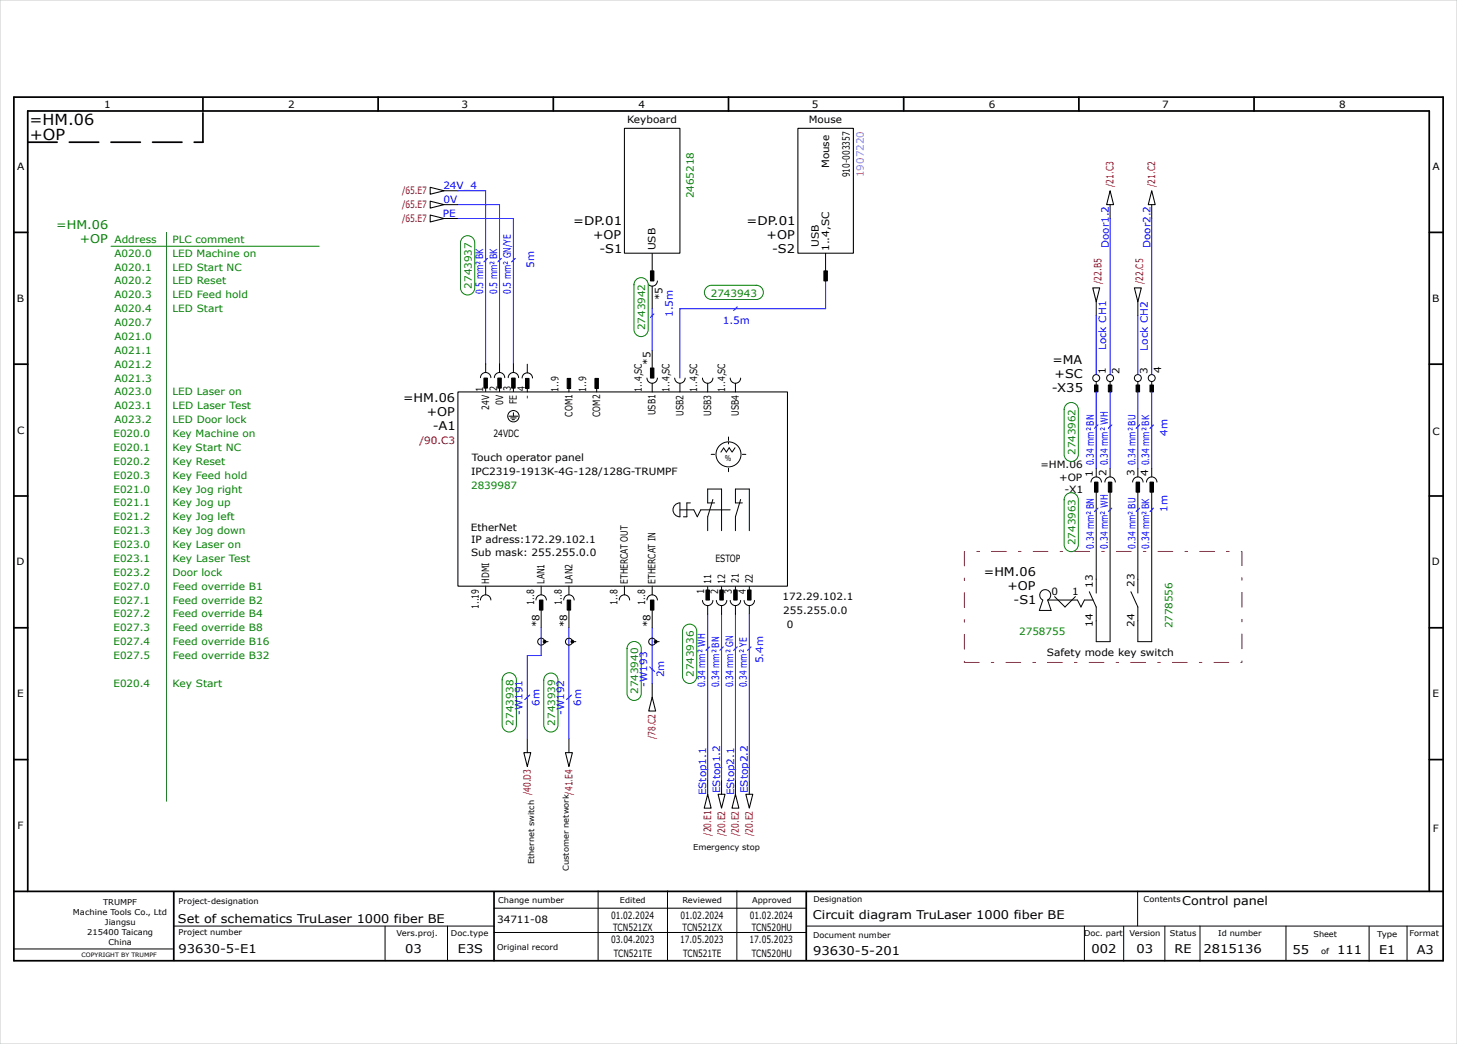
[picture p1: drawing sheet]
<svg xmlns="http://www.w3.org/2000/svg" width="420mm" height="301mm" viewBox="0 0 420 301" stroke-linecap="round" stroke-linejoin="round" font-family="sans-serif">
<g fill="none" stroke="#000" stroke-width=".5">
<path d="M4 28h412v249h-412zM58.5 28.2v3.8M109 28v4M159.5 28v4M210 28v4M260.5 28v4M311 28v4M361.5 28v4M4 67h4M412 67h4M4 105h4M412 105h4"/>
<path d="M4 143h4M412 143h4M4 181h4M412 181h4M4 219h4M412 219h4M4 257h412M8 257v-225h404v225M50.1 257.1v19.8M142.4 257.2v19.8M232.4 257.1v19.7"/>
</g>
<g fill="none" stroke="#000" stroke-width=".29">
<path d="M128 55h4M128 59h4M320 59v4M332 59v4M128 63h4M188 73.1v5M238 73v5.4M186.5 81a1.5 1.5 0 0 0 1.5 1.5 1.5 1.5 0 0 0 1.5-1.5M188 82.5v6.5M316 87v4M328 87v4M138.5 108.9a1.5 1.5 0 0 1 1.5-1.5 1.5 1.5 0 0 1 1.5 1.5"/>
<path d="M140 104.9v2.5M140 111.9v1M142.5 108.9a1.5 1.5 0 0 1 1.5-1.5 1.5 1.5 0 0 1 1.5 1.5M144 104.9v2.5M144 111.9v1M146.5 108.9a1.5 1.5 0 0 1 1.5-1.5 1.5 1.5 0 0 1 1.5 1.5M146.7 120h2.6M148 104.9v2.5M148 111.9v1M148 119v.9M150.5 109a1.5 1.5 0 0 1 1.5-1.5 1.5 1.5 0 0 1 1.5 1.5M152 105v2.5"/>
<path d="M152 112v1M164 112v1M172 112v1M186.5 109a1.5 1.5 0 0 0 1.5 1.5 1.5 1.5 0 0 0 1.5-1.5M188 101v5M188 110.5v2.5M194.5 109a1.5 1.5 0 0 0 1.5 1.5 1.5 1.5 0 0 0 1.5-1.5M196 110.5v2.5M202.5 109a1.5 1.5 0 0 0 1.5 1.5 1.5 1.5 0 0 0 1.5-1.5M204 110.5v2.5M210.5 109a1.5 1.5 0 0 0 1.5 1.5 1.5 1.5 0 0 0 1.5-1.5M212 110.5v2.5"/>
<path d="M316 110v2M320 110v2M328 110v2M332 110v2M147.2 120.5h1.6M147.6 121h.7M205 131h1M207.8 130.4l.8-1.2 .8 1.2M209.4 130.3l.8-1.2 .8 1.2M210 126v1M210 127.5v.5M210 135v1"/>
<path d="M211.9 129.1l-.8 1.2M214 131h1M314.5 139a1.5 1.5 0 0 1 1.5-1.5 1.5 1.5 0 0 1 1.5 1.5M316 135v2.5M318.5 139a1.5 1.5 0 0 1 1.5-1.5 1.5 1.5 0 0 1 1.5 1.5M320 135v2.5M326.5 139a1.5 1.5 0 0 1 1.5-1.5 1.5 1.5 0 0 1 1.5 1.5M328 135v2.5M330.5 139a1.5 1.5 0 0 1 1.5-1.5 1.5 1.5 0 0 1 1.5 1.5M332 135v2.5M194.6 145.6l1.4-.6v4a2 2 0 0 1-1.8-1.2 2 2 0 0 1 .4-2.2zM199 145h-1v4h-1"/>
<path d="M200 147l1 2 1-2M205.5 144l-1.5 5v4M206 145h-2v-4h4v12M213.5 144l-1.5 5v4M214 145h-2v-4h4v12M316 141v30M320 141v44h-4v-10l-2-4.4M328 141v30M332 141v44h-4v-10l-2-4.4M138.5 173a1.5 1.5 0 0 1 1.5-1.5 1.5 1.5 0 0 1 1.5 1.5M140 169v2.5M154.5 173a1.5 1.5 0 0 1 1.5-1.5 1.5 1.5 0 0 1 1.5 1.5"/>
<path d="M156 169v2.5M156 176v5M162.5 173a1.5 1.5 0 0 1 1.5-1.5 1.5 1.5 0 0 1 1.5 1.5M164 169v2.5M164 176v5M178.5 173a1.5 1.5 0 0 1 1.5-1.5 1.5 1.5 0 0 1 1.5 1.5M180 169v2.5M186.5 173a1.5 1.5 0 0 1 1.5-1.5 1.5 1.5 0 0 1 1.5 1.5M188 169v2.5M188 176v5M202.5 173.1a1.5 1.5 0 0 0 1.5 1.5 1.5 1.5 0 0 0 1.5-1.5M204 169.1v1"/>
<path d="M204 174.6v2.5M206.5 173.1a1.5 1.5 0 0 0 1.5 1.5 1.5 1.5 0 0 0 1.5-1.5M208 169.1v1M208 174.6v2.5M210.5 173.1a1.5 1.5 0 0 0 1.5 1.5 1.5 1.5 0 0 0 1.5-1.5M212 169.1v1M212 174.6v2.5M214.5 173.1a1.5 1.5 0 0 0 1.5 1.5 1.5 1.5 0 0 0 1.5-1.5M216 169.1v1M216 174.6v2.5M299.6 176h3.4zM299.6 176l1-3a1.58 1.58 0 0 1-.5-2.4 1.58 1.58 0 0 1 2.4 0 1.58 1.58 0 0 1-.5 2.4l1 3"/>
<path d="M310.6 173l1 2 1-2M157 185h1M165 185h1M188 197v4M189 185h1M152 213v4M164 213v4M204 225v4M208 225v4M212 225v4M216 225v4M172.4 256.9v20"/>
<path d="M192.4 256.9v20M212.4 256.9v20M327.9 256.9v10M4.1 273.6h45.7M50.1 267h92.2M111 267v10M129 267v10M142.4 261.9h90M142.4 268.9h90M232.5 267h183.5M312.6 267v10M323.9 267.1v10"/>
<path d="M335.8 267.1v10M345.9 267v10.1M370.7 267v9.8M394.7 267.1v10M405.6 267v10"/>
<circle cx="148" cy="120" r="1.64"/>
<circle cx="316" cy="109" r="1"/>
<circle cx="320" cy="109" r="1"/>
<circle cx="328" cy="109" r="1"/>
<circle cx="332" cy="109" r="1"/>
<circle cx="210" cy="131" r="3.6"/>
</g>
<path d="M8 41h50.5M58.5 41v-8.8" fill="none" stroke="#000" stroke-width=".5" stroke-dasharray="8.5 3.5"/>
<path d="M0 0h420v301h-420z" fill="none" stroke="#c9c9c9" stroke-width=".29"/>
<path d="M278 159h80v32h-80z" fill="none" stroke="#800000" stroke-width=".29" stroke-dasharray="4.2 3.5 .7 3.5"/>
<g fill="none" stroke="#000" stroke-width=".3">
<path d="M180 37h16v36h-16zM230 37h16v36h-16zM124 54l4 1-4 1zM124 58l4 1-4 1zM320 55l1 4h-2zM332 55l1 4h-2zM124 62l4 1-4 1zM315 83h2l-1 4zM327 83h2l-1 4zM132 113h95v56h-95zM151 217h2l-1 4zM163 217h2l-1 4z"/>
<path d="M188 201l1 4h-2zM204 229l1 4h-2zM207 229h2l-1 4zM212 229l1 4h-2zM215 229h2l-1 4z"/>
</g>
<g fill="none" stroke="#00f" stroke-width=".29">
<path d="M132 55h8v50M132 59h12v46M132 63h16v42M320 63v45M332 63v45M188 89v12M238 81v8h-42v20M316 91v17M328 91v17M316 113v22M320 113v22M328 113v22"/>
<path d="M332 113v22M204 177v48M208 177v48M212 177v48M216 177v48M156 181v8h-4v24M164 181v32M188 181v16"/>
</g>
<g fill="#000" stroke="#000" stroke-width=".29">
<path d="M237.5 78.1h1v2.9h-1z" fill-rule="evenodd"/>
<path d="M187.5 78.1h1v2.9h-1z" fill-rule="evenodd"/>
<path d="M139.5 109h1v2.9h-1z" fill-rule="evenodd"/>
<path d="M143.5 109h1v2.9h-1z" fill-rule="evenodd"/>
<path d="M147.5 109h1v2.9h-1z" fill-rule="evenodd"/>
<path d="M151.5 109.1h1v2.9h-1z" fill-rule="evenodd"/>
<path d="M163.5 109.1h1v2.9h-1z" fill-rule="evenodd"/>
<path d="M171.5 109.1h1v2.9h-1z" fill-rule="evenodd"/>
<path d="M187.5 106.1h1v2.9h-1z" fill-rule="evenodd"/>
<path d="M315.5 111h1v2h-1z" fill-rule="evenodd"/>
<path d="M319.5 111h1v2h-1z" fill-rule="evenodd"/>
<path d="M327.5 111h1v2h-1z" fill-rule="evenodd"/>
<path d="M331.5 111h1v2h-1z" fill-rule="evenodd"/>
<path d="M315.5 139h1v2.9h-1z" fill-rule="evenodd"/>
<path d="M319.5 139h1v2.9h-1z" fill-rule="evenodd"/>
<path d="M327.5 139h1v2.9h-1z" fill-rule="evenodd"/>
<path d="M331.5 139h1v2.9h-1z" fill-rule="evenodd"/>
<path d="M155.5 173h1v2.9h-1z" fill-rule="evenodd"/>
<path d="M163.5 173h1v2.9h-1z" fill-rule="evenodd"/>
<path d="M187.5 173h1v2.9h-1z" fill-rule="evenodd"/>
<path d="M203.5 170.1h1v2.9h-1z" fill-rule="evenodd"/>
<path d="M207.5 170.1h1v2.9h-1z" fill-rule="evenodd"/>
<path d="M211.5 170.1h1v2.9h-1z" fill-rule="evenodd"/>
<path d="M215.5 170.1h1v2.9h-1z" fill-rule="evenodd"/>
<circle cx="157" cy="185" r=".4"/>
<circle cx="165" cy="185" r=".4"/>
<circle cx="189" cy="185" r=".4"/>
</g>
<g fill="none" stroke="#000" stroke-width=".29" stroke-dasharray="8.5 3.5">
<path d="M196 147h4M202 147h10.6M302.1 173h8.5M304 172l3 3M307 175l3-3M312.6 173h2.5"/>
<circle cx="156" cy="185" r="1"/>
<circle cx="164" cy="185" r="1"/>
<circle cx="188" cy="185" r="1"/>
</g>
<path d="M32 71h60M48 67v164" fill="none" stroke="#008000" stroke-width=".29"/>
<g fill="#fff" stroke="#008000" stroke-width=".29">
<path d="M145.4 194.6a2.05 2.05 0 0 1 2.2-.5 2.05 2.05 0 0 1 1.3 1.9v13a2.05 2.05 0 0 1-2.1 2.1 2.05 2.05 0 0 1-2-2.1v-13z" fill-rule="evenodd"/>
<path d="M157.4 194.7a2.05 2.05 0 0 1 2.2-.5 2.05 2.05 0 0 1 1.3 1.9v12.9a2.05 2.05 0 0 1-2.1 2.1 2.05 2.05 0 0 1-2-2.1v-12.9z" fill-rule="evenodd"/>
<path d="M181.4 185.6a2.05 2.05 0 0 1 2.2-.5 2.05 2.05 0 0 1 1.2 1.9v12.9a2.05 2.05 0 0 1-2 2 2.05 2.05 0 0 1-2.1-2v-12.9z" fill-rule="evenodd"/>
<path d="M197.4 180.6a2.05 2.05 0 0 1 2.2-.5 2.05 2.05 0 0 1 1.3 1.9v13a2.05 2.05 0 0 1-2.1 2.1 2.05 2.05 0 0 1-2-2.1v-13z" fill-rule="evenodd"/>
<path d="M133.4 68.6a2.05 2.05 0 0 1 2.2-.5 2.05 2.05 0 0 1 1.2 1.9v13a2.05 2.05 0 0 1-2 2 2.05 2.05 0 0 1-2.1-2v-13z" fill-rule="evenodd"/>
<path d="M183.4 80.7a2.05 2.05 0 0 1 2.2-.5 2.05 2.05 0 0 1 1.3 1.9v12.9a2.05 2.05 0 0 1-2.1 2 2.05 2.05 0 0 1-2.1-2v-12.9z" fill-rule="evenodd"/>
<path d="M203.7 82.9l1.4-.7h12.9a2.05 2.05 0 0 1 2.1 2.1 2.05 2.05 0 0 1-2.1 2h-12.9a2.05 2.05 0 0 1-1.9-1.2 2.05 2.05 0 0 1 .5-2.2z" fill-rule="evenodd"/>
<path d="M307.4 142.7a2.05 2.05 0 0 1 2.2-.5 2.05 2.05 0 0 1 1.3 1.9v12.9a2.05 2.05 0 0 1-2.1 2 2.05 2.05 0 0 1-2-2v-12.9z" fill-rule="evenodd"/>
<path d="M307.4 116.7a2.05 2.05 0 0 1 2.2-.5 2.05 2.05 0 0 1 1.3 1.9v12.9a2.05 2.05 0 0 1-2.1 2 2.05 2.05 0 0 1-2-2v-12.9z" fill-rule="evenodd"/>
</g>
<g fill="none" stroke="#00f" stroke-width=".3">
<path d="M140.5 74.5l-1 1M144.5 74.5l-1 1M148.5 74.5l-1 1M188.5 90.5l-1 1M212.5 88.5l-1 1M316.5 122.5l-1 1M320.5 122.5l-1 1M328.5 122.5l-1 1M332.5 122.5l-1 1M316.5 146.5l-1 1M320.5 146.5l-1 1M328.5 146.5l-1 1"/>
<path d="M332.5 146.5l-1 1M187.3 192.3l1.4 1.3M204.5 186.5l-1 1M208.5 186.5l-1 1M212.5 186.5l-1 1M216.5 186.5l-1 1M152.7 200.4l-1.4 1.3M164.7 200.4l-1.4 1.3"/>
</g>
<g font-size="4.4">
<text x="8.5" y="36">=HM.06</text>
<text x="8.6" y="40.5">+OP</text>
</g>
<g font-size="3.5" fill="#008000">
<text x="16.2" y="66">=HM.06</text>
<text x="23" y="70">+OP</text>
</g>
<g font-size="3.5">
<text x="165.2" y="65">=DP.01</text>
<text x="215.2" y="65">=DP.01</text>
<text x="171" y="69">+OP</text>
<text x="221" y="69">+OP</text>
<text x="172.8" y="73">-S1</text>
<text x="222.6" y="73">-S2</text>
<text x="303.4" y="105">=MA</text>
<text x="303.2" y="113">-X35</text>
<text x="304" y="109">+SC</text>
<text x="116.2" y="116">=HM.06</text>
<text x="123" y="120">+OP</text>
<text x="124.8" y="124">-A1</text>
<text x="283.6" y="166">=HM.06</text>
<text x="290.4" y="170">+OP</text>
<text x="292.2" y="174">-S1</text>
<text x="340.8" y="261">Control panel</text>
<text x="51.3" y="266">Set of schematics TruLaser 1000 fiber BE</text>
<text x="234.3" y="265">Circuit diagram TruLaser 1000 fiber BE</text>
<text x="51.5" y="274.7">93630-5-E1</text>
<text x="116.8" y="274.9">03</text>
<text x="132" y="274.9">E3S</text>
<text x="234.4" y="275.3">93630-5-201</text>
<text x="314.6" y="274.8">002</text>
<text x="327.6" y="274.9">03</text>
<text x="338.6" y="274.8">RE</text>
<text x="346.9" y="274.7">2815136</text>
<text x="372.6" y="275">55</text>
<text x="385.4" y="275">111</text>
<text x="397.6" y="275">E1</text>
<text x="408.4" y="275">A3</text>
</g>
<g font-size="2.9">
<text x="30" y="31">1</text>
<text x="83" y="31">2</text>
<text x="133.1" y="31">3</text>
<text x="180.7" y="35.5">Keyboard</text>
<text x="184.1" y="31">4</text>
<text x="233.2" y="35.5">Mouse</text>
<text x="234.1" y="31">5</text>
<text x="285" y="31">6</text>
<text x="335" y="31">7</text>
<text x="386" y="31">8</text>
<text x="5" y="49">A</text>
<text x="239" y="48.5" transform="rotate(-90 239 48.5)">Mouse</text>
<text x="245" y="51.1" transform="rotate(-90 245 51.1)">910-003357</text>
<text x="413" y="49">A</text>
<text x="236" y="71.2" transform="rotate(-90 236 71.2)">USB</text>
<text x="189" y="72.2" transform="rotate(-90 189 72.2)">USB</text>
<text x="239" y="72.4" transform="rotate(-90 239 72.4)">1..4,SC</text>
<text x="4.8" y="87">B</text>
<text x="191" y="86.6" transform="rotate(-90 191 86.6)">*5</text>
<text x="412.8" y="87">B</text>
<text x="187.5" y="105.1" transform="rotate(-90 187.5 105.1)">*5</text>
<text x="318.7" y="107.9" transform="rotate(-90 318.7 107.9)">1</text>
<text x="322.8" y="107.7" transform="rotate(-90 322.8 107.7)">2</text>
<text x="330.7" y="107.7" transform="rotate(-90 330.7 107.7)">3</text>
<text x="334.8" y="107.6" transform="rotate(-90 334.8 107.6)">4</text>
<text x="139.3" y="112.9" transform="rotate(-90 139.3 112.9)">1</text>
<text x="143.3" y="112.7" transform="rotate(-90 143.3 112.7)">2</text>
<text x="147.3" y="112.7" transform="rotate(-90 147.3 112.7)">3</text>
<text x="151.3" y="112.6" transform="rotate(-90 151.3 112.6)">4</text>
<text x="161" y="112.9" transform="rotate(-90 161 112.9)">1..9</text>
<text x="169" y="112.9" transform="rotate(-90 169 112.9)">1..9</text>
<text x="185" y="112.9" transform="rotate(-90 185 112.9)">1..4,SC</text>
<text x="193" y="112.9" transform="rotate(-90 193 112.9)">1..4,SC</text>
<text x="201" y="112.9" transform="rotate(-90 201 112.9)">1..4,SC</text>
<text x="209" y="112.9" transform="rotate(-90 209 112.9)">1..4,SC</text>
<text x="141" y="118.1" transform="rotate(-90 141 118.1)">24V</text>
<text x="145" y="116.8" transform="rotate(-90 145 116.8)">0V</text>
<text x="149" y="116.4" transform="rotate(-90 149 116.4)">FE</text>
<text x="153" y="114.9" transform="rotate(-90 153 114.9)">-</text>
<text x="189" y="119.7" transform="rotate(-90 189 119.7)">USB1</text>
<text x="197" y="119.8" transform="rotate(-90 197 119.8)">USB2</text>
<text x="205" y="119.8" transform="rotate(-90 205 119.8)">USB3</text>
<text x="213" y="119.9" transform="rotate(-90 213 119.9)">USB4</text>
<text x="5" y="125">C</text>
<text x="142.2" y="126">24VDC</text>
<text x="165" y="120.1" transform="rotate(-90 165 120.1)">COM1</text>
<text x="173" y="120.2" transform="rotate(-90 173 120.2)">COM2</text>
<text x="413" y="125.5">C</text>
<text x="135.8" y="137">IPC2319-1913K-4G-128/128G-TRUMPF</text>
<text x="136" y="133">Touch operator panel</text>
<text x="299.9" y="135">=HM.06</text>
<text x="315" y="137.4" transform="rotate(-90 315 137.4)">1</text>
<text x="319" y="137.2" transform="rotate(-90 319 137.2)">2</text>
<text x="327" y="137.2" transform="rotate(-90 327 137.2)">3</text>
<text x="331" y="137.1" transform="rotate(-90 331 137.1)">4</text>
<text x="305.3" y="138.6">+OP</text>
<text x="306.9" y="142.3">-X1</text>
<text x="135.7" y="153">EtherNet</text>
<text x="135.8" y="156.6">IP adress:172.29.102.1</text>
<text x="135.8" y="160.3">Sub mask: 255.255.0.0</text>
<text x="206.3" y="162">ESTOP</text>
<text x="4.8" y="163">D</text>
<text x="412.7" y="163">D</text>
<text x="141" y="168.3" transform="rotate(-90 141 168.3)">HDMI</text>
<text x="157" y="168.3" transform="rotate(-90 157 168.3)">LAN1</text>
<text x="165" y="168.3" transform="rotate(-90 165 168.3)">LAN2</text>
<text x="181" y="168.3" transform="rotate(-90 181 168.3)">ETHERCAT OUT</text>
<text x="189" y="168.3" transform="rotate(-90 189 168.3)">ETHERCAT IN</text>
<text x="203" y="171.3" transform="rotate(-90 203 171.3)">1</text>
<text x="205" y="168.4" transform="rotate(-90 205 168.4)">11</text>
<text x="207" y="171.3" transform="rotate(-90 207 171.3)">2</text>
<text x="209" y="168.4" transform="rotate(-90 209 168.4)">12</text>
<text x="211" y="171.3" transform="rotate(-90 211 171.3)">3</text>
<text x="213" y="168.2" transform="rotate(-90 213 168.2)">21</text>
<text x="215" y="171.3" transform="rotate(-90 215 171.3)">4</text>
<text x="217" y="168.2" transform="rotate(-90 217 168.2)">22</text>
<text x="225.6" y="173">172.29.102.1</text>
<text x="303.2" y="171.6">0</text>
<text x="309.1" y="171.6">1</text>
<text x="315" y="169.4" transform="rotate(-90 315 169.4)">13</text>
<text x="327" y="169.2" transform="rotate(-90 327 169.2)">23</text>
<text x="138" y="175.6" transform="rotate(-90 138 175.6)">1..19</text>
<text x="154" y="174.3" transform="rotate(-90 154 174.3)">1..8</text>
<text x="162" y="174.3" transform="rotate(-90 162 174.3)">1..8</text>
<text x="178" y="174.3" transform="rotate(-90 178 174.3)">1..8</text>
<text x="186" y="174.3" transform="rotate(-90 186 174.3)">1..8</text>
<text x="225.8" y="177">255.255.0.0</text>
<text x="155.5" y="180.8" transform="rotate(-90 155.5 180.8)">*8</text>
<text x="163.5" y="180.8" transform="rotate(-90 163.5 180.8)">*8</text>
<text x="187.5" y="180.8" transform="rotate(-90 187.5 180.8)">*8</text>
<text x="226.8" y="181.1">0</text>
<text x="315" y="180.7" transform="rotate(-90 315 180.7)">14</text>
<text x="327" y="180.7" transform="rotate(-90 327 180.7)">24</text>
<text x="301.8" y="189">Safety mode key switch</text>
<text x="5" y="201">E</text>
<text x="413" y="201">E</text>
<text x="5.1" y="239">F</text>
<text x="413" y="240">F</text>
<text x="143.3" y="266">34711-08</text>
<text x="176.1" y="264.9">01.02.2024</text>
<text x="176.8" y="268.4">TCN521ZX</text>
<text x="196.1" y="264.9">01.02.2024</text>
<text x="196.8" y="268.4">TCN521ZX</text>
<text x="216.1" y="264.9">01.02.2024</text>
<text x="216.7" y="268.4">TCN520HU</text>
<text x="176.2" y="271.9">03.04.2023</text>
<text x="176.9" y="275.9">TCN521TE</text>
<text x="196" y="271.9">17.05.2023</text>
<text x="196.9" y="275.9">TCN521TE</text>
<text x="216" y="271.9">17.05.2023</text>
<text x="216.7" y="275.9">TCN520HU</text>
</g>
<text font-size="2.9" fill="#f0f" x="249" y="51.1" transform="rotate(-90 249 51.1)">1907220</text>
<g font-size="2.9" fill="#b60000">
<text x="321" y="53.9" transform="rotate(-90 321 53.9)">/21.C3</text>
<text x="333" y="53.9" transform="rotate(-90 333 53.9)">/21.C2</text>
<text x="115.9" y="56">/65.E7</text>
<text x="115.9" y="60">/65.E7</text>
<text x="115.9" y="64">/65.E7</text>
<text x="317.5" y="81.9" transform="rotate(-90 317.5 81.9)">/22.B5</text>
<text x="329.5" y="81.9" transform="rotate(-90 329.5 81.9)">/22.C5</text>
<text x="120.9" y="128">/90.C3</text>
<text x="189" y="213.1" transform="rotate(-90 189 213.1)">/78.C2</text>
<text x="153" y="229.3" transform="rotate(-90 153 229.3)">/40.D3</text>
<text x="165" y="229.1" transform="rotate(-90 165 229.1)">/41.E4</text>
<text x="205" y="240.9" transform="rotate(-90 205 240.9)">/20.E1</text>
<text x="209" y="241" transform="rotate(-90 209 241)">/20.E2</text>
<text x="213" y="241" transform="rotate(-90 213 241)">/20.E2</text>
<text x="217" y="241" transform="rotate(-90 217 241)">/20.E2</text>
</g>
<g font-size="2.9" fill="#00f">
<text x="127.8" y="54.6">24V_4</text>
<text x="127.8" y="58.6">0V</text>
<text x="127.7" y="62.6">PE</text>
<text x="319.6" y="71.5" transform="rotate(-90 319.6 71.5)">Door1.2</text>
<text x="331.6" y="71.5" transform="rotate(-90 331.6 71.5)">Door2.2</text>
<text x="154" y="77.2" transform="rotate(-90 154 77.2)">5m</text>
<text x="139.3" y="84.8" transform="rotate(-90 139.3 84.8)">0.5 mm² BK</text>
<text x="143.3" y="84.8" transform="rotate(-90 143.3 84.8)">0.5 mm² BK</text>
<text x="147.3" y="84.8" transform="rotate(-90 147.3 84.8)">0.5 mm² GN/YE</text>
<text x="194" y="91.4" transform="rotate(-90 194 91.4)">1.5m</text>
<text x="208.4" y="93.5">1.5m</text>
<text x="318.9" y="101" transform="rotate(-90 318.9 101)">Lock CH1</text>
<text x="330.9" y="101.1" transform="rotate(-90 330.9 101.1)">Lock CH2</text>
<text x="336.5" y="125.6" transform="rotate(-90 336.5 125.6)">4m</text>
<text x="315.3" y="134.2" transform="rotate(-90 315.3 134.2)">0.34 mm² BN</text>
<text x="319.3" y="134.2" transform="rotate(-90 319.3 134.2)">0.34 mm² WH</text>
<text x="327.3" y="134.2" transform="rotate(-90 327.3 134.2)">0.34 mm² BU</text>
<text x="331.3" y="134.2" transform="rotate(-90 331.3 134.2)">0.34 mm² BK</text>
<text x="336.5" y="147.6" transform="rotate(-90 336.5 147.6)">1m</text>
<text x="315.3" y="158.2" transform="rotate(-90 315.3 158.2)">0.34 mm² BN</text>
<text x="319.3" y="158.2" transform="rotate(-90 319.3 158.2)">0.34 mm² WH</text>
<text x="327.3" y="158.2" transform="rotate(-90 327.3 158.2)">0.34 mm² BU</text>
<text x="331.3" y="158.2" transform="rotate(-90 331.3 158.2)">0.34 mm² BK</text>
<text x="220" y="191.2" transform="rotate(-90 220 191.2)">5.4m</text>
<text x="186.6" y="197.9" transform="rotate(-90 186.6 197.9)">-W193</text>
<text x="191.5" y="195.3" transform="rotate(-90 191.5 195.3)">2m</text>
<text x="155.5" y="203.5" transform="rotate(-90 155.5 203.5)">6m</text>
<text x="167.5" y="203.5" transform="rotate(-90 167.5 203.5)">6m</text>
<text x="203.3" y="198.2" transform="rotate(-90 203.3 198.2)">0.34 mm² WH</text>
<text x="207.3" y="198.2" transform="rotate(-90 207.3 198.2)">0.34 mm² BN</text>
<text x="211.3" y="198.2" transform="rotate(-90 211.3 198.2)">0.34 mm² GN</text>
<text x="215.3" y="198.2" transform="rotate(-90 215.3 198.2)">0.34 mm² YE</text>
<text x="150.6" y="206.1" transform="rotate(-90 150.6 206.1)">-W191</text>
<text x="162.6" y="206.1" transform="rotate(-90 162.6 206.1)">-W192</text>
<text x="203.6" y="229.3" transform="rotate(-90 203.6 229.3)">EStop1.1</text>
<text x="207.6" y="228.7" transform="rotate(-90 207.6 228.7)">EStop1.2</text>
<text x="211.6" y="229.3" transform="rotate(-90 211.6 229.3)">EStop2.1</text>
<text x="215.6" y="228.7" transform="rotate(-90 215.6 228.7)">EStop2.2</text>
</g>
<g font-size="2.9" fill="#008000">
<text x="200" y="57.2" transform="rotate(-90 200 57.2)">2465218</text>
<text x="33" y="70">Address</text>
<text x="49.7" y="70">PLC comment</text>
<text x="33" y="74">A020.0</text>
<text x="33" y="78">A020.1</text>
<text x="49.7" y="74">LED Machine on</text>
<text x="49.7" y="78">LED Start NC</text>
<text x="33" y="82">A020.2</text>
<text x="49.7" y="82">LED Reset</text>
<text x="136" y="83.2" transform="rotate(-90 136 83.2)">2743937</text>
<text x="33" y="86">A020.3</text>
<text x="33" y="90">A020.4</text>
<text x="49.7" y="86">LED Feed hold</text>
<text x="49.7" y="90">LED Start</text>
<text x="204.9" y="85.5">2743943</text>
<text x="33" y="94">A020.7</text>
<text x="186" y="95.2" transform="rotate(-90 186 95.2)">2743942</text>
<text x="33" y="98">A021.0</text>
<text x="33" y="102">A021.1</text>
<text x="33" y="106">A021.2</text>
<text x="33" y="110">A021.3</text>
<text x="33" y="114">A023.0</text>
<text x="49.7" y="114">LED Laser on</text>
<text x="33" y="118">A023.1</text>
<text x="49.7" y="118">LED Laser Test</text>
<text x="32.7" y="126">E020.0</text>
<text x="33" y="122">A023.2</text>
<text x="49.7" y="122">LED Door lock</text>
<text x="49.7" y="126">Key Machine on</text>
<text x="32.7" y="130">E020.1</text>
<text x="49.7" y="130">Key Start NC</text>
<text x="310" y="131.2" transform="rotate(-90 310 131.2)">2743962</text>
<text x="32.7" y="134">E020.2</text>
<text x="32.7" y="138">E020.3</text>
<text x="49.7" y="134">Key Reset</text>
<text x="49.7" y="138">Key Feed hold</text>
<text x="32.7" y="142">E021.0</text>
<text x="49.7" y="142">Key Jog right</text>
<text x="135.8" y="141">2839987</text>
<text x="32.7" y="146">E021.1</text>
<text x="49.7" y="146">Key Jog up</text>
<text x="32.7" y="150">E021.2</text>
<text x="32.7" y="154">E021.3</text>
<text x="49.7" y="150">Key Jog left</text>
<text x="49.7" y="154">Key Jog down</text>
<text x="32.7" y="158">E023.0</text>
<text x="32.7" y="162">E023.1</text>
<text x="49.7" y="158">Key Laser on</text>
<text x="49.7" y="162">Key Laser Test</text>
<text x="310" y="157.2" transform="rotate(-90 310 157.2)">2743963</text>
<text x="32.7" y="166">E023.2</text>
<text x="49.7" y="166">Door lock</text>
<text x="32.7" y="170">E027.0</text>
<text x="32.7" y="174">E027.1</text>
<text x="49.8" y="170">Feed override B1</text>
<text x="49.8" y="174">Feed override B2</text>
<text x="32.7" y="178">E027.2</text>
<text x="49.8" y="178">Feed override B4</text>
<text x="32.7" y="182">E027.3</text>
<text x="32.7" y="186">E027.4</text>
<text x="49.8" y="182">Feed override B8</text>
<text x="49.8" y="186">Feed override B16</text>
<text x="293.8" y="183">2758755</text>
<text x="338" y="181.2" transform="rotate(-90 338 181.2)">2778556</text>
<text x="32.7" y="190">E027.5</text>
<text x="49.8" y="190">Feed override B32</text>
<text x="32.7" y="198">E020.4</text>
<text x="49.7" y="198">Key Start</text>
<text x="200" y="195.2" transform="rotate(-90 200 195.2)">2743936</text>
<text x="184" y="200.1" transform="rotate(-90 184 200.1)">2743940</text>
<text x="148" y="209.2" transform="rotate(-90 148 209.2)">2743938</text>
<text x="160" y="209.2" transform="rotate(-90 160 209.2)">2743939</text>
</g>
<g font-size="2.3">
<text x="208.9" y="133">%</text>
<text x="199.8" y="245">Emergency stop</text>
<text x="154" y="249.2" transform="rotate(-90 154 249.2)">Ethernet switch</text>
<text x="164" y="251.1" transform="rotate(-90 164 251.1)">Customer network</text>
<text x="21" y="263.8">Machine Tools Co., Ltd</text>
<text x="29.7" y="260.8">TRUMPF</text>
<text x="51.5" y="260.7">Project-designation</text>
<text x="143.6" y="260.4">Change number</text>
<text x="178.7" y="260.4">Edited</text>
<text x="196.7" y="260.4">Reviewed</text>
<text x="216.8" y="260.4">Approved</text>
<text x="234.5" y="260.2">Designation</text>
<text x="329.7" y="260.1">Contents</text>
<text x="25.2" y="269.6">215400 Taicang</text>
<text x="30.3" y="266.7">Jiangsu</text>
<text x="51.5" y="269.7">Project number</text>
<text x="114.3" y="269.9">Vers.proj.</text>
<text x="130" y="269.9">Doc.type</text>
<text x="312.5" y="269.8">Doc. part</text>
<text x="325.6" y="269.9">Version</text>
<text x="337.3" y="269.8">Status</text>
<text x="351.2" y="269.8">Id number</text>
<text x="406.4" y="270">Format</text>
<text x="31.3" y="272.5">China</text>
<text x="143.3" y="273.9">Original record</text>
<text x="234.4" y="270.3">Document number</text>
<text x="378.6" y="270">Sheet</text>
<text x="380.8" y="275">of</text>
<text x="397" y="270">Type</text>
</g>
<text font-size="1.7" x="23.5" y="275.8">COPYRIGHT BY TRUMPF</text>
</svg>
